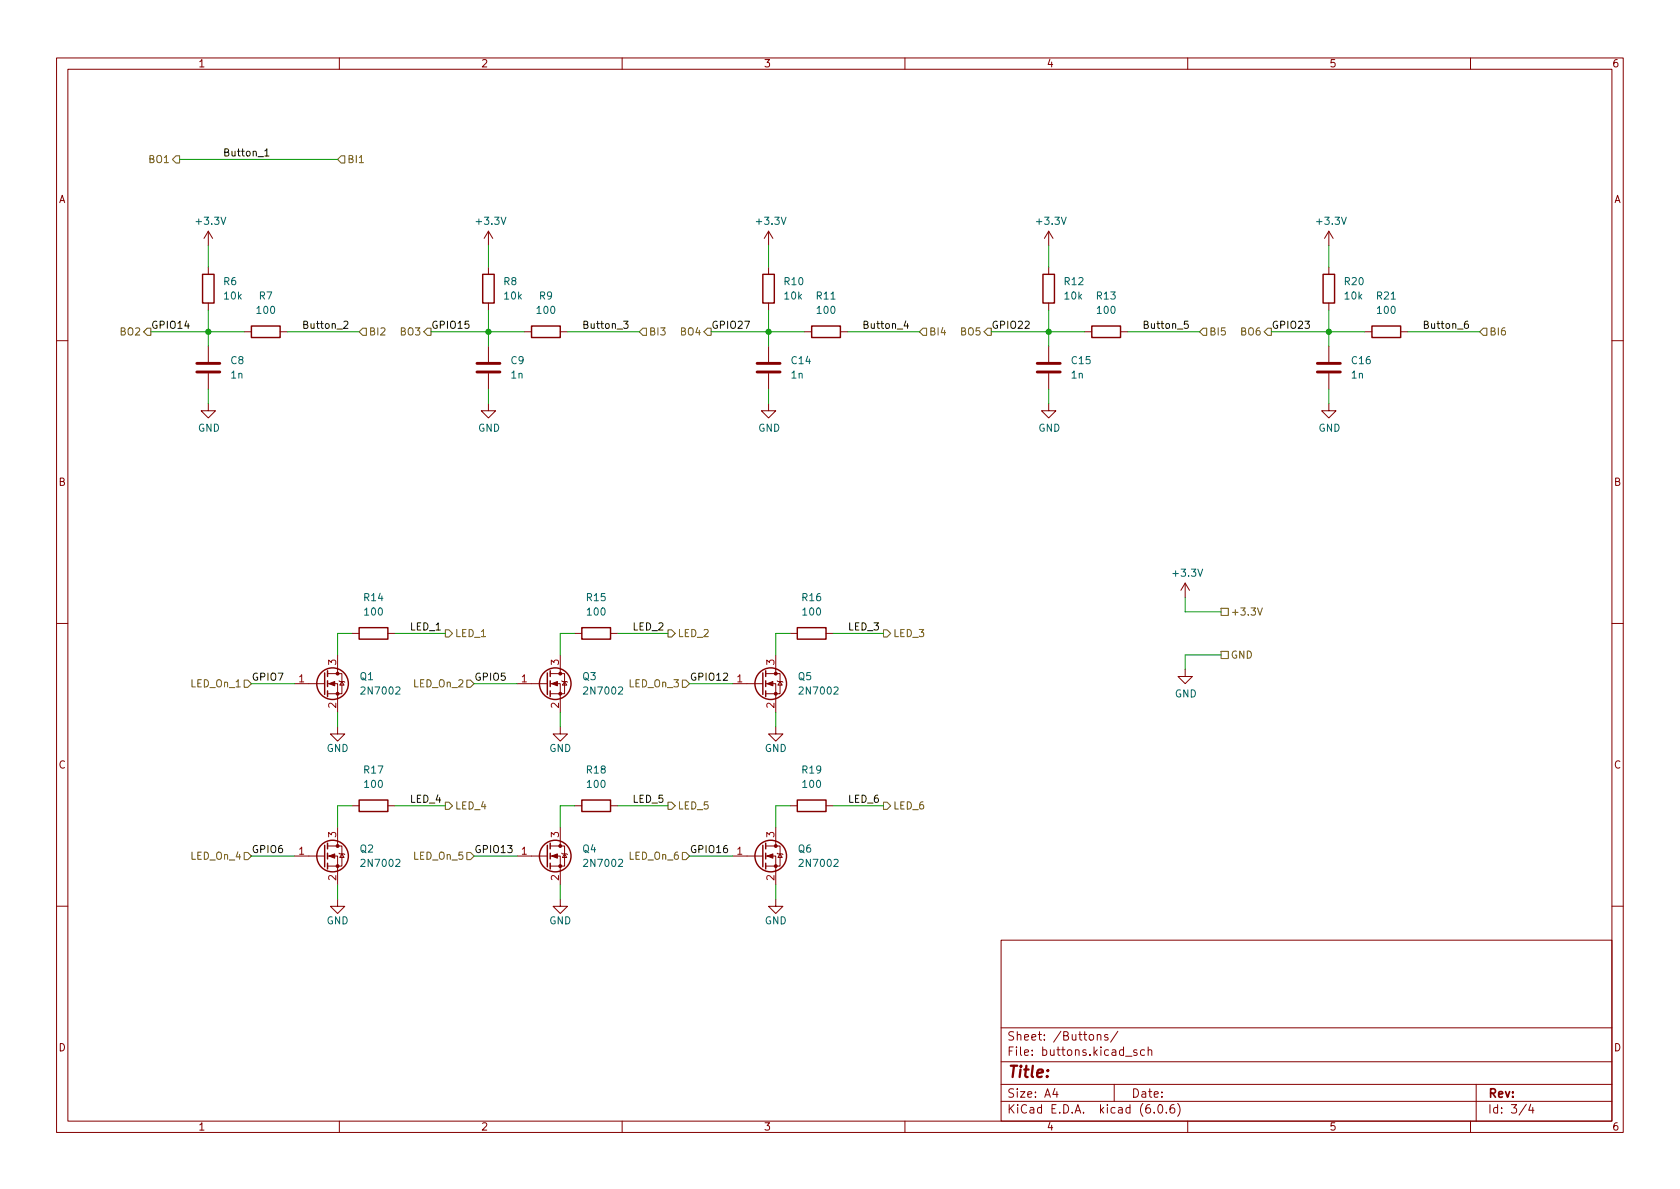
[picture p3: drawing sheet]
<svg xmlns="http://www.w3.org/2000/svg" width="297mm" height="210mm" viewBox="0 0 297 210" stroke-linecap="round" stroke-linejoin="round" font-family="sans-serif">
<g fill="none" stroke="#840000" stroke-width=".18">
<path d="M10 10.2h277v190.1h-277zM12 12.2h273v186.1h-273zM60 10.2v2M110 10.2v2M160 10.2v2M210 10.2v2M260 10.2v2M36.8 40.9v2.5M36.8 47.2v1.3M36.8 53.6v1.3M36.8 40.9l-.7 1.3M36.8 40.9l.8 1.3"/>
<path d="M43.2 58.7h1.2M49.5 58.7h1.3M86.4 40.9l-.8 1.3M86.4 40.9v2.5M86.4 47.2v1.3M86.4 53.6v1.3M86.4 40.9l.7 1.3M92.7 58.7h1.3M99.1 58.7h1.2M135.9 40.9v2.5M135.9 47.2v1.3M135.9 53.6v1.3"/>
<path d="M135.9 40.9l-.8 1.3M135.9 40.9l.8 1.3M142.2 58.7h1.3M148.6 58.7h1.3M185.4 40.9l-.7 1.3M185.4 40.9v2.5M185.4 47.2v1.3M185.4 53.6v1.3M185.4 40.9l.8 1.3M191.8 58.7h1.2M198.1 58.7h1.3M234.9 40.9l-.7 1.3"/>
<path d="M234.9 40.9v2.5M234.9 47.2v1.3M234.9 53.6v1.3M234.9 40.9l.8 1.3M241.3 58.7h1.3M247.6 58.7h1.3M10 60.2h2M36.8 71.4v1.2h1.3l-1.3 1.3-1.2-1.3h1.2M36.8 61.2v2.8M36.8 66v2.8M86.4 71.4v1.2h1.2l-1.2 1.3-1.3-1.3h1.3M86.4 61.2v2.8"/>
<path d="M86.4 66v2.8M135.9 71.4v1.2h1.3l-1.3 1.3-1.3-1.3h1.3M135.9 61.2v2.8M135.9 66v2.8M185.4 71.4v1.2h1.3l-1.3 1.3-1.3-1.3h1.3M185.4 61.2v2.8M185.4 66v2.8M234.9 71.4v1.2h1.3l-1.3 1.3-1.2-1.3h1.2M234.9 61.2v2.8M234.9 66v2.8M285 60.2h2M10 110.2h2"/>
<path d="M57.9 119.1h2.6v3.6h-2.6M59.7 115.8v3.3M62.2 112h1.3M68.6 112h1.2M97.3 119.1h2.5v3.6h-2.5M99.1 115.8v3.3M101.6 112h1.3M107.9 112h1.3M135.4 119.1h2.5v3.6h-2.5M137.2 115.8v3.3M139.7 112h1.3M146 112h1.3"/>
<path d="M209.5 118.4v1.2h1.3l-1.3 1.3-1.2-1.3h1.2M209.5 103.1l-.7 1.3M209.5 103.1v2.6M209.5 103.1l.8 1.3M285 110.2h2M52.1 120.9h5.3M57.9 120.9h1.8v5.1M59.7 128.5v1.3h1.3l-1.3 1.3-1.3-1.3h1.3M59.9 120.4l.2 .1h.7l.2 .1M60.5 120.5l.3 .7h-.7zM91.4 120.9h5.4M97.3 120.9h1.8v5.1"/>
<path d="M99.1 128.5v1.3h1.2l-1.2 1.3-1.3-1.3h1.3M99.3 120.4l.1 .1h.8l.1 .1M99.8 120.5l.4 .7h-.8zM129.5 120.9h5.4M135.4 120.9h1.8v5.1M137.2 128.5v1.3h1.2l-1.2 1.3-1.3-1.3h1.3M137.4 120.4l.1 .1h.8l.1 .1M137.9 120.5l.4 .7h-.8zM52.1 151.4h5.3M57.9 151.4h1.8v5.1M57.9 149.6h2.6v3.6h-2.6M59.7 159v1.3h1.3l-1.3 1.2-1.3-1.2h1.3"/>
<path d="M59.7 146.3v3.3M59.9 150.9l.2 .1h.7l.2 .1M60.5 151l.3 .6h-.7zM62.2 142.5h1.3M68.6 142.5h1.2M91.4 151.4h5.4M97.3 151.4h1.8v5.1M97.3 149.6h2.5v3.6h-2.5M99.1 159v1.3h1.2l-1.2 1.2-1.3-1.2h1.3M99.1 146.3v3.3M99.3 150.9l.1 .1h.8l.1 .1M99.8 151l.4 .6h-.8z"/>
<path d="M101.6 142.5h1.3M107.9 142.5h1.3M129.5 151.4h5.4M135.4 151.4h1.8v5.1M135.4 149.6h2.5v3.6h-2.5M137.2 159v1.3h1.2l-1.2 1.2-1.3-1.2h1.3M137.2 146.3v3.3M137.4 150.9l.1 .1h.8l.1 .1M137.9 151l.4 .6h-.8zM139.7 142.5h1.3M146 142.5h1.3M10 160.2h2"/>
<path d="M177 166.3h108v32h-108zM285 160.2h2M60 198.3v2M110 198.3v2M160 198.3v2M177 194.8h108M177 191.8h108M177 187.8h108M177 181.8h108M186.5 192.5l-.4 1h1M186.9 193v1M194 183.1l.2-.2 .4 .1v.9"/>
<path d="M194 182.9v1M195.9 183l-.4-.1-.2 .2 .1 .3 .5 .1v.4h-.6M197 191.8v3M197.6 182.4l-1.2 1.9M199 186.8h1.1M201 185.7l-.4-.1-.2 .2 .1 .3 .5 .1v.4h-.6M202.4 185.7l-.5-.1-.3 .3v.4l.2 .3h.6M203 185.8l.2-.2 .4 .1v.9M203 185.1v1.5M204.1 196.7v.1M204.9 195.4l.2-.1a.81 .81 0 0 1 .6 .7 .81 .81 0 0 1-.3 .8h-.2a.81 .81 0 0 1-.6-.6 .81 .81 0 0 1 .3-.8zM206.2 196.7v.1"/>
<path d="M207.6 195.3a.59 .59 0 0 0-.7 .7v.5l.1 .3h.4l.2-.1 .1-.5-.1-.2-.5-.1-.2 .3M208.2 195.1a1.72 1.72 0 0 1 0 2.3M210 198.3v2M260 198.3v2M261 191.8v6.5M269.9 195.3l-1.3 1.9M270.6 195.3l-.3 1h.9M271 195.8v1"/>
</g>
<g fill="none" stroke="#840000" stroke-width=".25">
<path d="M35.8 48.5h2v5.1h-2zM44.4 57.7h5.1v2h-5.1zM85.3 48.5h2.1v5.1h-2.1zM94 57.7h5.1v2h-5.1zM134.9 48.5h2v5.1h-2zM143.5 57.7h5.1v2h-5.1zM184.4 48.5h2v5.1h-2zM193 57.7h5.1v2h-5.1zM233.9 48.5h2.1v5.1h-2.1zM242.6 57.7h5v2h-5zM57.4 119v3.8M57.9 118.6v1"/>
<path d="M63.5 111h5.1v2h-5.1zM96.8 119v3.8M97.3 118.6v1M102.9 111h5v2h-5zM134.9 119v3.8M135.4 118.6v1M141 111h5v2h-5zM57.9 120.4v1M57.9 122.2v1M97.3 120.4v1M97.3 122.2v1M135.4 120.4v1"/>
<path d="M135.4 122.2v1M57.4 149.5v3.8M57.9 149.1v1M57.9 150.9v1M57.9 152.6v1.1M63.5 141.5h5.1v2h-5.1zM96.8 149.5v3.8M97.3 149.1v1M97.3 150.9v1M97.3 152.6v1.1M102.9 141.5h5v2h-5zM134.9 149.5v3.8"/>
<path d="M135.4 149.1v1M135.4 150.9v1M135.4 152.6v1.1M141 141.5h5v2h-5z"/>
<circle cx="58.8" cy="120.9" r="2.79"/>
<circle cx="98.2" cy="120.9" r="2.79"/>
<circle cx="136.3" cy="120.9" r="2.79"/>
<circle cx="58.8" cy="151.4" r="2.79"/>
<circle cx="98.2" cy="151.4" r="2.79"/>
<circle cx="136.3" cy="151.4" r="2.79"/>
</g>
<path d="M34.8 65.8h4.1M34.8 64.3h4.1M84.3 65.8h4.1M84.3 64.3h4.1M133.9 65.8h4M133.9 64.3h4M183.4 65.8h4.1M183.4 64.3h4.1M232.9 65.8h4.1M232.9 64.3h4.1" fill="none" stroke="#840000" stroke-width=".51"/>
<g fill="#840000" stroke="#840000" stroke-width=".18">
<path d="M135.6 151.4l1.1-.4v.8z"/>
<path d="M58.2 120.9l1-.4v.8z"/>
<path d="M135.6 120.9l1.1-.4v.8z"/>
<path d="M58.2 151.4l1-.4v.8z"/>
<path d="M97.5 151.4l1.1-.4v.8z"/>
<path d="M97.5 120.9l1.1-.4v.8z"/>
<circle cx="137.2" cy="153.2" r=".25"/>
<circle cx="137.2" cy="149.6" r=".25"/>
<circle cx="59.7" cy="122.7" r=".25"/>
<circle cx="59.7" cy="119.1" r=".25"/>
<circle cx="137.2" cy="122.7" r=".25"/>
<circle cx="137.2" cy="119.1" r=".25"/>
<circle cx="59.7" cy="153.2" r=".25"/>
<circle cx="59.7" cy="149.6" r=".25"/>
<circle cx="99.1" cy="153.2" r=".25"/>
<circle cx="99.1" cy="149.6" r=".25"/>
<circle cx="99.1" cy="122.7" r=".25"/>
<circle cx="99.1" cy="119.1" r=".25"/>
</g>
<g fill="none" stroke="#725600" stroke-width=".18">
<path d="M30.5 28.2l.6-.6h.6v1.2h-.6zM59.7 28.2l.6-.6h.7v1.2h-.7zM26 58h.7v1.3h-.7l-.6-.6zM64.1 58h.7v1.3h-.7l-.6-.6zM75.6 58h.6v1.3h-.6l-.7-.6zM113.7 58h.6v1.3h-.6l-.7-.6zM125.1 58h.6v1.3h-.6l-.6-.6zM163.2 58h.6v1.3h-.6l-.6-.6zM174.6 58h.7v1.3h-.7l-.6-.6zM212.7 58h.7v1.3h-.7l-.6-.6zM224.2 58h.6v1.3h-.6l-.7-.6zM262.3 58h.6v1.3h-.6l-.7-.6z"/>
<path d="M78.7 111.4h.7l.6 .6-.6 .6h-.7zM118.1 111.4h.6l.7 .6-.7 .6h-.6zM156.2 111.4h.6l.7 .6-.7 .6h-.6zM215.9 107.6h1.3v1.2h-1.3zM215.9 115.2h1.3v1.3h-1.3zM222.3 107.5l.5 1.3 .4-1.3M43.2 120.3h.6l.6 .6-.6 .6h-.6zM82.5 120.3h.7l.6 .6-.6 .6h-.7zM120.6 120.3h.7l.6 .6-.6 .6h-.7zM43.2 150.7h.6l.6 .7-.6 .6h-.6zM78.7 141.9h.7l.6 .6-.6 .6h-.7zM82.5 150.7h.7l.6 .7-.6 .6h-.7z"/>
<path d="M118.1 141.9h.6l.7 .6-.7 .6h-.6zM120.6 150.7h.7l.6 .7-.6 .6h-.7zM156.2 141.9h.6l.7 .6-.7 .6h-.6z"/>
</g>
<path d="M46.8 26.7l.4-.4v1.3M46.8 27.6h.8M60.8 56.9l.5-.1 .2 .4-.8 .9h.8M110.3 56.8h.8l-.5 .5 .4 .1v.5l-.2 .2-.5-.2M160.2 56.7l-.3 .9h.7M160.5 57.2v.9M210 56.8h-.6v.6l.2-.1h.4l.1 .2-.1 .4-.1 .2-.5-.2M259.5 56.8l-.3 .1a.86 .86 0 0 0 0 1.2l.4-.2v-.4l-.2-.2h-.4l-.1 .2" fill="none" stroke="#0f0f0f" stroke-width=".18"/>
<g fill="none" stroke="#009600" stroke-width=".18">
<path d="M31.7 28.2h28M26.7 58.7h16.5M36.8 43.4v3.8M36.8 54.9v6.3M50.8 58.7h12.7M76.2 58.7h16.5M86.4 43.4v3.8M86.4 54.9v6.3M100.3 58.7h12.7M125.7 58.7h16.5M135.9 43.4v3.8M135.9 54.9v6.3"/>
<path d="M149.9 58.7h12.7M175.3 58.7h16.5M185.4 43.4v3.8M185.4 54.9v6.3M199.4 58.7h12.7M224.8 58.7h16.5M234.9 43.4v3.8M234.9 54.9v6.3M248.9 58.7h12.7M36.8 68.8v2.6M86.4 68.8v2.6M135.9 68.8v2.6"/>
<path d="M185.4 68.8v2.6M234.9 68.8v2.6M62.2 112h-2.5v3.8M69.8 112h8.9M101.6 112h-2.5v3.8M109.2 112h8.9M139.7 112h-2.5v3.8M147.3 112h8.9M209.5 105.7v2.5h6.4M215.9 115.8h-6.4v2.6M44.4 120.9h7.7M59.7 126v2.5"/>
<path d="M83.8 120.9h7.6M99.1 126v2.5M121.9 120.9h7.6M137.2 126v2.5M44.4 151.4h7.7M59.7 156.5v2.5M62.2 142.5h-2.5v3.8M69.8 142.5h8.9M83.8 151.4h7.6M99.1 156.5v2.5M101.6 142.5h-2.5v3.8M109.2 142.5h8.9"/>
<path d="M121.9 151.4h7.6M137.2 156.5v2.5M139.7 142.5h-2.5v3.8M147.3 142.5h8.9"/>
</g>
<g fill="#009600" stroke="#009600" stroke-width=".18">
<circle cx="135.9" cy="58.7" r=".46"/>
<circle cx="36.8" cy="58.7" r=".46"/>
<circle cx="185.4" cy="58.7" r=".46"/>
<circle cx="234.9" cy="58.7" r=".46"/>
<circle cx="86.4" cy="58.7" r=".46"/>
</g>
<text font-size="2.8" fill="#840000" x="178" y="190.6">Title:</text>
<g font-size="2.1" fill="#840000">
<text x="178" y="184">Sheet: /Buttons/</text>
<text x="178" y="186.7">File: buttons.kicad_sch</text>
<text x="178" y="196.9">KiCad E.D.A. kicad (6.0.6)</text>
<text x="178" y="194.1">Size: A4</text>
<text x="200" y="194.1">Date:</text>
<text x="263" y="194.1">Rev:</text>
<text x="263" y="196.9">Id: 3/4</text>
</g>
<g font-size="1.8" fill="#840000">
<text x="35" y="11.9">1</text>
<text x="85" y="11.9">2</text>
<text x="135" y="11.9">3</text>
<text x="185" y="11.9">4</text>
<text x="235" y="11.9">5</text>
<text x="285" y="11.9">6</text>
<text x="10.3" y="35.9">A</text>
<text x="285.3" y="35.9">A</text>
<text x="10.3" y="85.9">B</text>
<text x="285.3" y="85.9">B</text>
<text x="10.3" y="135.9">C</text>
<text x="285.3" y="135.9">C</text>
<text x="10.3" y="185.9">D</text>
<text x="285.3" y="185.9">D</text>
<text x="35" y="199.9">1</text>
<text x="85" y="199.9">2</text>
<text x="135" y="199.9">3</text>
<text x="185" y="199.9">4</text>
<text x="235" y="199.9">5</text>
<text x="285" y="199.9">6</text>
</g>
<g font-size="1.8" fill="#725600">
<text x="26.5" y="28.8">BO1</text>
<text x="61.3" y="28.8">BI1</text>
<text x="21.4" y="59.3">BO2</text>
<text x="65.2" y="59.3">BI2</text>
<text x="70.9" y="59.3">BO3</text>
<text x="114.7" y="59.3">BI3</text>
<text x="120.4" y="59.3">BO4</text>
<text x="164.2" y="59.3">BI4</text>
<text x="170" y="59.3">BO5</text>
<text x="213.7" y="59.3">BI5</text>
<text x="219.5" y="59.3">BO6</text>
<text x="263.3" y="59.3">BI6</text>
<text x="80.4" y="112.6">LED_1</text>
<text x="119.8" y="112.6">LED_2</text>
<text x="157.9" y="112.6">LED_3</text>
<text x="217.6" y="108.8">+3.3V</text>
<text x="217.6" y="116.5">GND</text>
<text x="33.9" y="121.5">LED_On_1</text>
<text x="73.2" y="121.5">LED_On_2</text>
<text x="111.3" y="121.5">LED_On_3</text>
<text x="80.4" y="143.1">LED_4</text>
<text x="119.8" y="143.1">LED_5</text>
<text x="157.9" y="143.1">LED_6</text>
<text x="33.9" y="152">LED_On_4</text>
<text x="73.2" y="152">LED_On_5</text>
<text x="111.3" y="152">LED_On_6</text>
</g>
<g font-size="1.8" fill="#0f0f0f">
<text x="39.4" y="27.6">Button_1</text>
<text x="26.7" y="58.1">GPIO14</text>
<text x="53.3" y="58.1">Button_2</text>
<text x="76.2" y="58.1">GPIO15</text>
<text x="102.9" y="58.1">Button_3</text>
<text x="125.7" y="58.1">GPIO27</text>
<text x="152.4" y="58.1">Button_4</text>
<text x="175.3" y="58.1">GPIO22</text>
<text x="201.9" y="58.1">Button_5</text>
<text x="224.8" y="58.1">GPIO23</text>
<text x="251.5" y="58.1">Button_6</text>
<text x="72.4" y="111.5">LED_1</text>
<text x="111.8" y="111.5">LED_2</text>
<text x="149.9" y="111.5">LED_3</text>
<text x="44.4" y="120.4">GPIO7</text>
<text x="83.8" y="120.4">GPIO5</text>
<text x="121.9" y="120.4">GPIO12</text>
<text x="72.4" y="141.9">LED_4</text>
<text x="111.8" y="141.9">LED_5</text>
<text x="149.9" y="141.9">LED_6</text>
<text x="44.4" y="150.8">GPIO6</text>
<text x="83.8" y="150.8">GPIO13</text>
<text x="121.9" y="150.8">GPIO16</text>
</g>
<g font-size="1.8" fill="#006464">
<text x="34.9" y="39.7">+3.3V</text>
<text x="84.4" y="39.7">+3.3V</text>
<text x="133.9" y="39.7">+3.3V</text>
<text x="183.5" y="39.7">+3.3V</text>
<text x="233" y="39.7">+3.3V</text>
<text x="39.6" y="50.4">R6</text>
<text x="39.7" y="53">10k</text>
<text x="45.9" y="53">R7</text>
<text x="89.1" y="50.4">R8</text>
<text x="89.2" y="53">10k</text>
<text x="95.4" y="53">R9</text>
<text x="138.7" y="50.4">R10</text>
<text x="138.8" y="53">10k</text>
<text x="144.4" y="53">R11</text>
<text x="188.3" y="50.4">R12</text>
<text x="188.3" y="53">10k</text>
<text x="194" y="53">R13</text>
<text x="237.8" y="50.4">R20</text>
<text x="237.8" y="53">10k</text>
<text x="243.5" y="53">R21</text>
<text x="45.5" y="55.5">100</text>
<text x="95" y="55.5">100</text>
<text x="144.6" y="55.5">100</text>
<text x="194.1" y="55.5">100</text>
<text x="243.6" y="55.5">100</text>
<text x="40.8" y="64.4">C8</text>
<text x="90.4" y="64.4">C9</text>
<text x="140" y="64.4">C14</text>
<text x="189.5" y="64.4">C15</text>
<text x="239.1" y="64.4">C16</text>
<text x="40.9" y="66.9">1n</text>
<text x="90.4" y="66.9">1n</text>
<text x="139.9" y="66.9">1n</text>
<text x="189.5" y="66.9">1n</text>
<text x="239" y="66.9">1n</text>
<text x="35" y="76.3">GND</text>
<text x="84.5" y="76.3">GND</text>
<text x="134" y="76.3">GND</text>
<text x="183.6" y="76.3">GND</text>
<text x="233.1" y="76.3">GND</text>
<text x="207.6" y="102">+3.3V</text>
<text x="64.4" y="106.3">R14</text>
<text x="103.8" y="106.3">R15</text>
<text x="141.9" y="106.3">R16</text>
<text x="64.6" y="108.8">100</text>
<text x="103.9" y="108.8">100</text>
<text x="142" y="108.8">100</text>
<text x="63.7" y="120.3">Q1</text>
<text x="64.2" y="122.8">2N7002</text>
<text x="103" y="120.3">Q3</text>
<text x="103.5" y="122.8">2N7002</text>
<text x="141.1" y="120.3">Q5</text>
<text x="141.6" y="122.8">2N7002</text>
<text x="207.7" y="123.3">GND</text>
<text x="57.7" y="133">GND</text>
<text x="64.4" y="136.8">R17</text>
<text x="97.1" y="133">GND</text>
<text x="103.8" y="136.8">R18</text>
<text x="135.2" y="133">GND</text>
<text x="141.9" y="136.8">R19</text>
<text x="64.6" y="139.3">100</text>
<text x="103.9" y="139.3">100</text>
<text x="142" y="139.3">100</text>
<text x="63.7" y="150.7">Q2</text>
<text x="64.2" y="153.3">2N7002</text>
<text x="103" y="150.7">Q4</text>
<text x="103.5" y="153.3">2N7002</text>
<text x="141.1" y="150.7">Q6</text>
<text x="141.6" y="153.3">2N7002</text>
<text x="57.7" y="163.4">GND</text>
<text x="97.1" y="163.4">GND</text>
<text x="135.2" y="163.4">GND</text>
</g>
<g font-size="1.8" fill="#a90000">
<text x="59.4" y="117.6" transform="rotate(-90 59.4 117.6)">3</text>
<text x="98.8" y="117.6" transform="rotate(-90 98.8 117.6)">3</text>
<text x="136.9" y="117.6" transform="rotate(-90 136.9 117.6)">3</text>
<text x="52.8" y="120.6">1</text>
<text x="59.4" y="125.2" transform="rotate(-90 59.4 125.2)">2</text>
<text x="92.2" y="120.6">1</text>
<text x="98.8" y="125.2" transform="rotate(-90 98.8 125.2)">2</text>
<text x="130.3" y="120.6">1</text>
<text x="136.9" y="125.2" transform="rotate(-90 136.9 125.2)">2</text>
<text x="59.4" y="148.1" transform="rotate(-90 59.4 148.1)">3</text>
<text x="98.8" y="148.1" transform="rotate(-90 98.8 148.1)">3</text>
<text x="136.9" y="148.1" transform="rotate(-90 136.9 148.1)">3</text>
<text x="52.8" y="151.1">1</text>
<text x="59.4" y="155.7" transform="rotate(-90 59.4 155.7)">2</text>
<text x="92.2" y="151.1">1</text>
<text x="98.8" y="155.7" transform="rotate(-90 98.8 155.7)">2</text>
<text x="130.3" y="151.1">1</text>
<text x="136.9" y="155.7" transform="rotate(-90 136.9 155.7)">2</text>
</g>
</svg>
